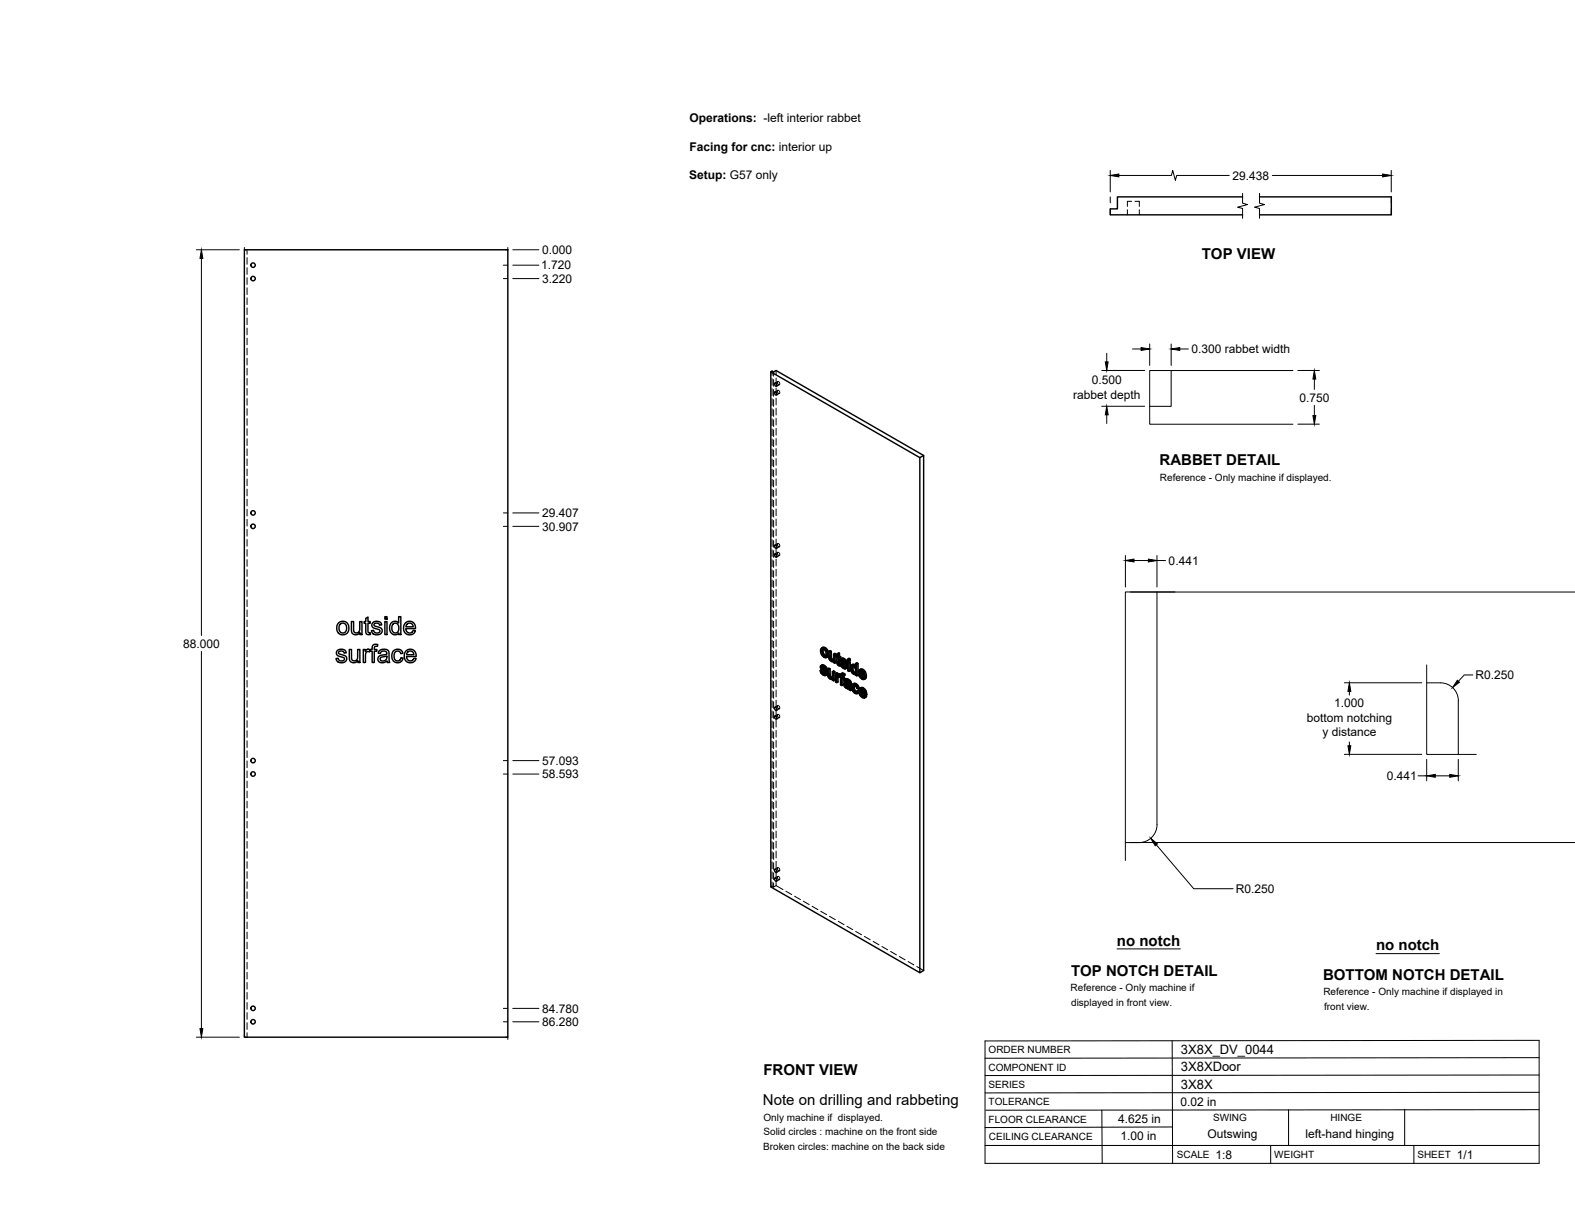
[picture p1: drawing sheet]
<svg xmlns="http://www.w3.org/2000/svg" width="559mm" height="432mm" viewBox="0 0 559 432" stroke-linecap="round" stroke-linejoin="round" font-family="sans-serif">
<!-- layer: Visible -->
<g fill="none" stroke="#000" stroke-width=".51">
<path d="M440.9 69.9h-44.4v4.2h-2.6v2.1h47M446.9 69.9h46.7v6.3h-46.7M86.7 88.6h93.5v279.4h-93.5zM273.5 131.9v182.8l52.8 30.4v-182.7M274.8 139.1l.6 .2 .2 .8-.6-.2zM274.8 136l.6 .2 .2 .8-.6-.2zM327.7 161.6l-1.4 .8-52.8-30.5 .4-.2 .6 .3 .9-.5 52.3 30.1v182.7l-1.4 .8M274.8 196.6l.6 .2 .2 .8-.6-.2zM274.8 193.5l.6 .2 .2 .8-.6-.2zM129.8 219.4l.8-.5v1.6h.7v.6h-.7v2.9l.2 .5h.5l.1 .6a1.14 1.14 0 0 1-1.3-.1 1.14 1.14 0 0 1-.3-1.2v-2.7h-.6v-.6h.6zM136.5 218.8h.8v.9h-.8zM119.7 230.8l.8-.4a1.7 1.7 0 0 1 2.4 1.2l-.8 .1a.96 .96 0 0 0-1-.8 .96 .96 0 0 0-.9 1l1 .4a1.53 1.53 0 0 1 1.8 1.8 2.03 2.03 0 0 1-2 1.1 2.03 2.03 0 0 1-1.8-1.5l.8-.1a1.08 1.08 0 0 0 1.1 1 1.08 1.08 0 0 0 1-1.1l-.4-.3a2.24 2.24 0 0 1-2.3-1.3z"/>
<path d="M120.2 220.9l.7-.4a2.33 2.33 0 0 1 2.9 2.8 2.33 2.33 0 0 1-3.7 1.3 2.88 2.88 0 0 1 .1-3.7zM120.6 221.5l.7-.4a1.73 1.73 0 0 1 1.7 1.8 1.73 1.73 0 0 1-1.7 1.7l-.3-.2a2.21 2.21 0 0 1-.4-2.9zM123.9 230.4h.8v2.6a1.15 1.15 0 0 0 1.2 1.5 1.15 1.15 0 0 0 1-1.6v-2.5h.8v4.7h-.7v-.7a1.65 1.65 0 0 1-2 .7 1.65 1.65 0 0 1-1.1-1.8zM124.7 220.5h.8v2.6a1.15 1.15 0 0 0 1.1 1.5 1.15 1.15 0 0 0 1-1.6v-2.5h.8v4.6h-.7v-.6a1.65 1.65 0 0 1-1.9 .7 1.65 1.65 0 0 1-1.1-1.8zM128.9 230.4h.7v.7a1.11 1.11 0 0 1 1.7-.5l.7-.2v-.4a1.31 1.31 0 0 1 .6-1.3 1.31 1.31 0 0 1 1.4 0l-.1 .6a.74 .74 0 0 0-1.1 .7v.4h.9v.7h-.9v4h-.8v-4h-.7v-.4l-.2 .6a.84 .84 0 0 0-.9-.1 .84 .84 0 0 0-.5 .8v3.1h-.8zM132.3 220.9l.8-.4a1.7 1.7 0 0 1 2.3 1.2l-.7 .1a.96 .96 0 0 0-1-.8 .96 .96 0 0 0-.9 .9l.6 .4a1.95 1.95 0 0 1 2.2 1.3 1.95 1.95 0 0 1-1.8 1.6 1.95 1.95 0 0 1-2-1.4l.7-.2a1.11 1.11 0 0 0 1.2 1 1.11 1.11 0 0 0 1-1l-.4-.3a2.21 2.21 0 0 1-2.4-1.3zM134.5 231a2.17 2.17 0 0 1 3.5 .4l.3 3.7h-.8l-.2-.6a1.76 1.76 0 0 1-1.9 .7 1.76 1.76 0 0 1-1.3-1.6v-.2a1.71 1.71 0 0 1 1.7-1l.4-.1a.72 .72 0 0 0 1-.6 .72 .72 0 0 0-.9-.7l-1 .2-.4 .7-.7-.1zM135 233.4l2.2-.7a1.3 1.3 0 0 1-.6 1.7 1.3 1.3 0 0 1-1.7-.6zM136.5 220.5h.8v4.6h-.8zM138.8 221a1.73 1.73 0 0 1 2.6 .1v-2.3h.8v6.3h-.7v-.5a1.89 1.89 0 0 1-2.3 .4 1.89 1.89 0 0 1-1-2.2zM139.4 221.5l.4-.3a1.76 1.76 0 0 1 1.7 1 1.76 1.76 0 0 1-.4 2l-.4 .3a1.77 1.77 0 0 1-1.7-1 1.77 1.77 0 0 1 .4-2zM139.6 231l.1-.1a1.93 1.93 0 0 1 3.2 .9l-.7 .1a1.29 1.29 0 0 0-1.7-.7 1.29 1.29 0 0 0-.7 1.7l.1 .7a1.18 1.18 0 0 0 1.3 .9 1.18 1.18 0 0 0 1-1.1l.8 .1-.3 .9a2.16 2.16 0 0 1-2.9 .4 2.16 2.16 0 0 1-.7-2.9z"/>
<path d="M143.9 220.9a2.13 2.13 0 0 1 2.5-.2 2.13 2.13 0 0 1 1 2.3h-3.4l.1 .7a1.29 1.29 0 0 0 1.3 .9 1.29 1.29 0 0 0 1.2-.9l.8 .1-.3 .6a2.32 2.32 0 0 1-3.2 .3 2.32 2.32 0 0 1-.4-3.2zM144 231a2.15 2.15 0 0 1 2.6-.4 2.15 2.15 0 0 1 1.1 2.3h-3.5l.2 .7a1.3 1.3 0 0 0 1.2 .9 1.3 1.3 0 0 0 1.2-.9l.8 .1-.3 .6a2.32 2.32 0 0 1-3.2 .3 2.32 2.32 0 0 1-.4-3.2zM144.4 221.4l1.3-.3a1.27 1.27 0 0 1 .9 1.3h-2.6zM144.7 231.4l.8-.4 .7 .1 .6 1.2h-2.5zM291 237.9l.7 1.4 .8 .4 .5-.1M291.2 236.2l.6-.3 .8 .3 .7 .6 .2 .7-.5 .3-.1-.6M291.6 231.2v-.5a.92 .92 0 0 1 1.1 0 .92 .92 0 0 1 .4 1l-.2 1-.6 .1M291.6 237.7l-.6 .2 .4 .2M291.6 238.7l.5 .4 .4-.3M291.7 237.3l1 1 .5-.3M291.8 237.9l-.4 .2 .1 .4 .6-.1M291.8 235.9l-.6 .4-.1 .6 1.6 2.1"/>
<path d="M291.8 236.6l-.3 .4 .5-.2M291.8 232.2l.5 .6 .5-.3M291.9 238l.8 .9M292 236.7l.6 .7M292 236.3l.5 .4 .5-.2M292 230.9l-.4 .3v.4l.2 .6 .4-.3M292 236.8l.6 .8 .4 .2M292 236.8h-.5M292.1 235.9l-.8 .3M292.1 230.4l.1 1.4 .8 .8M292.1 237l-.4 .3-.2-.3M292.3 230l.9 .9 .5-.2"/>
<path d="M292.4 236.1l-.4 .2-.4-.1M292.5 236.7l.4 .5 .4-.2M292.7 239l-.2 .2-.4-.1M292.7 238.3l.3 .4 .5-.3M292.8 229.8l-.5 .2-.8-.1M292.9 237.7l.7 1.2-.1 .4-.6 .4M293 238.7l.1 .5 .5-.3M293.1 239.2l-.1 .4 .5-.3M293.2 230.9l.4 1.4 .4-.3M293.4 233.1a1.7 1.7 0 0 1-2.2-1.6v-1.1l.3-.5 .9-.3 .7 .4 .7 .9 .2 1-.1 1-.7 .4M293.6 232.3l-.2 .8 .5-.2M293.6 237.3l.5 .3 .4-.3"/>
<path d="M294.1 231.1l.4 .3 .5-.3M294.1 237.6v2.2l.5-.2M294.1 239.8l.2 .4 .4-.2M294.5 231.4v2.2l.5-.3M294.5 233.6l.2 .4 .4-.3M294.7 234l.3 .3 .5-.3M295 234.3l.4 .1M295.4 234.4l.2-.1zM295.7 234.1l-.7-.6v-2.4l-.5-.3-.4 .3 .1 2.7 .8 .9h.8M295.7 232.1l.5 .2 .4-.2M295.8 238.6v3l.4-.3v-3l-.4-.3-.5 .3v1.8l-.3 .5 .2-.1M295.8 234.7v.4l.4 .2"/>
<path d="M295.8 234.7l-.2 .1M296.2 232.3v3l.4-.2v-3l-.4-.3-.5 .3v2.1M296.2 238.3l-.4 .3-.5-.3M296.6 233l.3 .2 .2 2.6 .7 .5 .4-.2M296.9 232.4l-.3 .2 .3 .2v-.8l.9-.3v1.1l.5 .2v.4l-.5 .3v-.4M297.3 239.9l-.4 .2v.5l.4-.2M297.3 239.3v-.4l-.4-.2-.5 .3v3l.5 .2M297.3 238.9l-.5 .3-.4-.2M297.4 239.9l-.1 2.1-.4 .2v-1.6M297.4 240l.5 .2M297.4 240l-.5 .1M297.4 239.4l.4 .4"/>
<path d="M297.4 232v1l.4-.2M297.4 233l.4 .3 .5-.3M297.6 239.1l-.8 .5v-.4M297.6 235.7l.2 .1M297.8 233.7v1.4l.3 .4M297.8 231.7l-.9 .3M297.8 233.7l-.4-.3v2.1l.5-.3M297.8 239.8v.4M297.8 239.9l-.1 .4M297.8 235.8l.1 .5M297.9 239.2l.3 .3M297.9 239.2l-.8 .2"/>
<path d="M297.9 235.4l-.5 .1M298.1 235.5l.7 1.4 .8 .4 .5-.1M298.1 235.5l-.6 .1M298.1 235.5h.1M298.1 235.7l-.3 .1M298.3 233.8l.6-.3 .7 .2 .6 .6 .4 .8-.5 .3-.1-.6M298.4 239.1l.9-.2 .5 .3-.1 .4-.4 .3 .1-.4M298.6 234.4h.5l1 1M298.7 235.3l-.6 .2 .4 .2M298.7 236.3l.5 .4 .4-.2M298.8 234.9l1 1 .5-.3M298.9 235.5l-.4 .2 .1 .4 .6-.1"/>
<path d="M298.9 233.5l-.6 .4-.1 .6 1.6 2.1M298.9 234.3l-.3 .4 .5-.3M298.9 238.8l-.6 .4-.1 .8-.4-.2 .4-.3M298.9 239.2l.5 .3 .4-.3M299 235.6l.8 .9M299.1 234.3l.6 .7M299.1 239.8l.5 .5v.4l-.4 .2v-.4M299.1 234l.6 .4 .4-.3M299.2 236.7l.4 .1M299.2 233.5l-.8 .3M299.3 234.6l-.5 .3-.2-.2M299.3 239.9l-.6-.3v.6l.4-.2"/>
<path d="M299.4 238.9l-.5 .3-.4-.1M299.6 233.7l-.5 .3-.4-.2M299.7 234.4l.3 .4 .4-.2M299.8 236.6l-.1 .2M299.8 235.9l.3 .4 .5-.3M300 235.3l.7 1.2-.1 .4-.6 .4M300.1 236.3l.1 .5 .5-.3M300.2 236.8l-.1 .4 .5-.3M300.8 235l.4 .2 .5-.2M300.8 233.8l.4 .3 .5-.3M301.2 234.1v.6l.5-.3v-.6l-.5-.2-.4 .2v.6l.4 .3M301.2 234.7l.5 .3v3l-.5 .2v-3"/>
<path d="M301.2 234.7l-.4 .3v3l.4 .2M302.1 236l.9-.3 .6 .3M302.4 236.5l.6 .1 .6 1-.1 1.1-.6 .1M302.4 238.3l.5 .5 .4-.2M302.4 236.5l-.2 .8M302.6 237l-.4 .3v.4l.2 .6 .4-.3M302.7 235.7l-.5 .2a2.01 2.01 0 0 0 1.3 3.4l.1-.1M302.7 236.5l.1 1.5 .7 .7M302.8 236.1l.4 .3M303.3 235.8l-.5 .3-.6-.2M303.6 235.4l.4 .3 .4-.3M303.6 239.2v.4l.4 .2"/>
<path d="M303.6 239.2l-.2 .1M304 235.7v4.1l.4-.2v-4.2l-.4-.2-.4 .2v1.5l-.4-.5 .4-.1M305.2 239.9l.6 .6 .4-.3M305.5 238.4l-.5 .2 1.5 .9-.6-1.2a.48 .48 0 0 0-.6-.2 .48 .48 0 0 0-.3 .5M305.5 238.1v.3l.8 .5M305.5 239.4l.9 .9M305.7 239.7l-.5 .2-.2-.9 1.9 1.2M305.8 237.8l.8 .9 .4-.3M306.2 237.5l-.4 .3-.9-.1M306.6 238.7l.3 1.3 .5-.2M274.8 254.1l.6 .2 .2 .8-.6-.2zM274.8 251l.6 .2 .2 .8-.6-.2z"/>
<path d="M294.3 240.2l.3 .3 .5-.2M294.6 240.5l.4 .1M295.3 240.4l-.7-.7-.1-2.4-.4-.2-.5 .2 .2 2.8 .7 .8h.9M295.4 240.9v.4l.4 .3M295.4 240.9l-.2 .1M297.8 240.2l.4 .2v2.6l.5 .2M298.7 240.2l.5 .3 .4-.2M299.1 240.9v2.1l-.4 .2v-2.6l.5 .3M299.6 242.4l.6-.3 .9 .3M299.7 241.1l.8-.3 1.3 .9 .4 3.1-.4 .2-.2-.4M299.9 242.9h.3a.74 .74 0 0 1 .8 .2 .74 .74 0 0 1 .1 .8l-.3 .1 .3-.1M300 243.5l.4 .4 .4-.3"/>
<path d="M300 242.8l-.2 .3M300.1 242.1l-.7 .5 .1 .8 .7 .8 1 .1 .1 .5 .5 .2M300.2 242.9l-.4 .2 .1 .3 .5-.1M300.3 242.9l.2 .5 .6 .4M300.3 241.6l-.4 .3a.75 .75 0 0 1 .8-.2 .75 .75 0 0 1 .5 .8v.3l-1.2-.4M300.3 241.6h.1M300.4 243.9l.4 .1M300.4 242.1l-.7 .2M300.5 240.8l-1 .5-.1 .2 .5 .4M300.6 241.3l.6 .4 .4-.3M301.1 241l-.5 .3-.6-.2M301.2 241.7l.3 .4 .4-.2"/>
<path d="M301.5 242.1l.1 .4 .4-.2M301.6 242.5v2.1l.5-.3M302.5 242.8l.7-.4 .6 .2 .7 .7 .3 .9-.4 .2-.4-.9M302.6 244l.2 1 .5-.2M302.8 245l.5 .6 .5-.3M303.1 243.8l-.5 .2 .1-.4a.65 .65 0 0 1 .7-.4 .65 .65 0 0 1 .5 .8l.5 .4M303.1 243.2l.1 1.4 .8 .8M303.2 242.4l-.5 .3a2.12 2.12 0 0 0 .5 3.2l.9 .2M303.4 242.9l.6 .6 .5-.2M303.8 242.6l-.4 .3-.7-.2M304 245.2l-.2 .5-.5-.1M304.7 245.4l-.6 .7 .6-.4"/>
<path d="M304.7 245.1l-.3-.1-.4 .2 .4 .3M305.4 246.5l.5 .6 .5-.3M305.6 244.9l-.5 .3 1.5 .8-.6-1.1a.5 .5 0 0 0-.5-.2 .5 .5 0 0 0-.4 .5M305.6 244.6v.3l.9 .5M305.7 245.9l.9 1M305.8 240.5l.4 .1M305.8 246.2l-.4 .3-.3-.9 2 1.1M305.9 244.3l.8 .9 .5-.2M305.9 247.1l.4 .1M306.3 244.1l-.4 .2-.9-.1M306.5 240.3l.4 .3 .5-.3M306.5 240.3l-.2 .2"/>
<path d="M306.6 246.8l.4 .4 .5-.3M306.6 246.8l-.2 .3M306.7 245.2l.4 1.4 .4-.3M306.8 240.1l-.3 .2M306.9 240l.5-.1v-.5l-.7-1.5-1-.6-.8 .4-.4 1.1 .6 1.5 1.1 .8 .5-.1 .2-.4M306.9 246.6l-.3 .2M307 240.1l.3 .4-.7 .5M307.1 246.6l.4-.2v-.7l-.8-1.3-.8-.5-.9 .3-.3 .7 .3 1.6 1.2 1.2 .5-.1 .3-.4M307.1 246.7l.3 .4-.7 .5M274.8 311.6l.6 .2 .2 .8-.6-.2zM274.8 308.5l.6 .2 .2 .8-.6-.2z"/>
<circle cx="89.8" cy="98.8" r=".79"/>
<circle cx="89.8" cy="94.1" r=".79"/>
<circle cx="89.8" cy="186.7" r=".79"/>
<circle cx="89.8" cy="182" r=".79"/>
<circle cx="89.8" cy="274.6" r=".79"/>
<circle cx="89.8" cy="269.9" r=".79"/>
<circle cx="89.8" cy="357.8" r=".79"/>
<circle cx="89.8" cy="362.5" r=".79"/>
</g>
<!-- layer: Hidden -->
<g fill="none" stroke="#000" stroke-width=".35">
<path d="M400 74.4v1.8M401.5 71.4h-1.5v1.8M402.7 71.4h1.5v1.8M404.2 74.4v1.8M87.7 88.6v1.6M87.7 91.4v2.4M87.7 95v2.3M87.7 98.5v2.4M87.7 102.1v2.4M87.7 105.7v2.4M87.7 109.3v2.3M87.7 112.8v2.4"/>
<path d="M87.7 116.4v2.4M87.7 120v2.3M87.7 123.5v2.4M87.7 127.1v2.4M87.7 130.7v2.4M87.7 134.3v2.3M87.7 137.8v2.4M273.9 131.7v1.5M273.9 134.3v2.4M273.9 137.9v2.4M274.5 132v1.5M274.5 134.7v2.3"/>
<path d="M274.5 138.2v2.4M275.4 131.5v1.4M275.4 134.1v2.4M275.4 137.7v2.4M275.8 138.5a.58 .58 0 0 1 .8 .4 .58 .58 0 0 1-.3 .7l-.5-.5zM275.8 135.4a.58 .58 0 0 1 .8 .3 .58 .58 0 0 1-.3 .8l-.5-.5zM275.9 138.5l-1 .6M275.9 135.4l-1 .6M276.5 139.6l-1 .6M276.5 136.5l-1 .6M87.7 141.4v2.4M87.7 145v2.4"/>
<path d="M87.7 148.5v2.4M87.7 152.1v2.4M87.7 155.7v2.4M87.7 159.3v2.3M273.9 141.5v2.4M273.9 145.1v2.3M273.9 148.6v2.4M273.9 152.2v2.4M273.9 155.8v2.4M273.9 159.3v2.4M274.5 141.8v2.4M274.5 145.4v2.3"/>
<path d="M274.5 148.9v2.4M274.5 152.5v2.4M274.5 156.1v2.4M274.5 159.7v2.3M275.4 141.3v2.4M275.4 144.8v2.4M275.4 148.4v2.4M275.4 152v2.4M275.4 155.6v2.3M275.4 159.1v2.4M87.7 162.8v2.4M87.7 166.4v2.4"/>
<path d="M87.7 170v2.4M87.7 173.5v2.4M87.7 177.1v2.4M273.9 162.9v2.4M273.9 166.5v2.4M273.9 170.1v2.3M273.9 173.6v2.4M273.9 177.2v2.4M274.5 163.2v2.4M274.5 166.8v2.4M274.5 170.4v2.4M274.5 173.9v2.4"/>
<path d="M274.5 177.5v2.4M275.4 162.7v2.4M275.4 166.3v2.4M275.4 169.9v2.3M275.4 173.4v2.4M275.4 177v2.4M87.7 180.7v2.4M87.7 184.3v2.3M87.7 187.8v2.4M87.7 191.4v2.4M87.7 195v2.4M87.7 198.5v2.4"/>
<path d="M273.9 180.8v2.4M273.9 184.3v2.4M273.9 187.9v2.4M273.9 191.5v2.4M273.9 195.1v2.3M273.9 198.6v2.4M274.5 181.1v2.4M274.5 184.7v2.3M274.5 188.2v2.4M274.5 191.8v2.4M274.5 195.4v2.4M274.5 198.9v2.4"/>
<path d="M275.4 180.6v2.3M275.4 184.2v2.3M275.4 187.7v2.4M275.4 191.3v2.4M275.4 194.9v2.3M275.4 198.4v2.4M275.8 196a.58 .58 0 0 1 .8 .3 .58 .58 0 0 1-.3 .8l-.5-.5zM275.8 192.9a.58 .58 0 0 1 .8 .3 .58 .58 0 0 1-.3 .8l-.5-.5zM275.9 196l-1 .6M275.9 192.9l-1 .5M276.5 197.1l-1 .6M276.5 194l-1 .5"/>
<path d="M87.7 202.1v2.4M87.7 205.7v2.4M87.7 209.3v2.3M87.7 212.8v2.4M87.7 216.4v2.4M87.7 220v2.4M273.9 202.2v2.4M273.9 205.8v2.4M273.9 209.4v2.3M273.9 212.9v2.4M273.9 216.5v2.4M274.5 202.5v2.4"/>
<path d="M274.5 206.1v2.4M274.5 209.7v2.3M274.5 213.2v2.4M274.5 216.8v2.4M275.4 202v2.4M275.4 205.6v2.4M275.4 209.1v2.4M275.4 212.7v2.4M275.4 216.3v2.4M275.4 219.9v2.4M87.7 223.6v2.3M87.7 227.1v2.4"/>
<path d="M87.7 230.7v2.4M87.7 234.3v2.3M87.7 237.8v2.4M273.9 220.1v2.3M273.9 223.6v2.4M273.9 227.2v2.4M273.9 230.8v2.4M273.9 234.4v2.3M273.9 237.9v2.4M274.5 220.4v2.4M274.5 223.9v2.4M274.5 227.5v2.4"/>
<path d="M274.5 231.1v2.4M274.5 234.7v2.3M274.5 238.2v2.4M275.4 223.4v2.4M275.4 227v2.4M275.4 230.6v2.4M275.4 234.1v2.4M275.4 237.7v2.4M291.4 237.7l.4 .9M291.5 236.4l-.5 .2M291.6 236.1l-.5 .2M291.6 230.7l-.5 .2"/>
<path d="M291.6 237.7l.3 .3M291.6 236.9l-.5 .2M291.7 235.9l-.2 .7 .7 1a1.11 1.11 0 0 1 .9 1.3h-.4l.4-.2M291.8 238.6l.7 .7 .8 .1M291.8 238.6l-.5 .2M291.8 237.8v.1M291.9 237.3l-.5 .3M291.9 232l.9 .9 .9 .1M291.9 236.6h-.1M291.9 232l-.4 .3M292 229.7l-.4 .8 .3 1.5M292 236.4l-.4 .2"/>
<path d="M292.2 230.2l-.1 .2M292.2 230.2l.7 .1 .6 1v.9l-.5 .4M292.2 230.2l-.4 .2M292.5 236.5l-.5 .2a.33 .33 0 0 1 .2-.4 .33 .33 0 0 1 .4 .3l.5 .7 .4 .2M292.5 239.3l-.4 .2M292.6 237.4l.3 .3M292.8 232.9l-.5 .3M292.8 230.2l-.5 .3M292.9 236.9l-.5 .2M293 239l-.4 .2M293 238.4l-.5 .2M293.1 237.3l-.5 .3"/>
<path d="M293.1 239.5l-.5 .2M293.3 232.5l-.4 .3M293.3 230.8l-.4 .3M293.4 233.1l-.4 .3M293.6 231.8l-.5 .3M294.1 237.1v2.1l.2 .9 .7 .6 .8-.1v.5l.4 .2M294.1 239.4l-.4 .3M294.3 239.9l-.5 .3M294.5 230.8l.1 2.8 .8 .8h.8v.4l.4 .3M294.5 233.2l-.4 .3M294.7 233.7l-.5 .2M295 234.1l-.5 .2"/>
<path d="M295.4 234.4l-.4 .3M295.8 238l-.1 2-.4 .4M296 234.1l-.4 .3M296.1 234l-.5 .3 .3-.2M296.2 231.8v2l-.5 .3M296.2 234.8l-.4 .3M296.2 234.4l-.4 .3 .3-.2M296.9 238.7v3l.4 .3M297.1 232.3l-.2 .1M297.3 239.4l-.5 .2M297.4 231.8v.7l-.3-.2v.4l.3 .2v2.2l.2 .5 .7 .5-.2-.6M297.4 232.5l-.8 .5v-.4"/>
<path d="M297.4 232.9l-.5 .3M297.4 239.8l-.1 .1M297.5 235.3l-.5 .2M297.5 239.2l-.2 .1M297.6 239.6l-.5 .3M297.6 235.6l-.4 .3M297.8 239.7l-.4 .2 .3-.3 .5 .4 .1-.3 .4 .4v2.6l.4 .3M297.8 233.2l-.4 .2M298 235.9l-.4 .3M298.3 233.4l-.5-.2v.5M298.3 239.6l-.5 .2M298.3 239.5h-.1"/>
<path d="M298.3 239.9l-.5 .3 .4-.2M298.3 239.7l-.5 .2M298.3 235.6l-.2 .1M298.3 236.1h-.1M298.5 235.3l.4 .9M298.6 234l-.4 .3M298.7 239.7l-.5 .3M298.7 233.7l-.5 .2M298.7 235.3l.3 .3M298.7 234.5l-.4 .2M298.7 239l-.4 .2M298.8 233.6l-.2 .6 .7 1a1.13 1.13 0 0 1 .9 1.3h-.4l.4-.2"/>
<path d="M298.8 238.8l-.1 .9-.5-.2M298.9 236.2l.9 .8h.6M298.9 236.2l-.5 .3M299 235.4l-.1 .1M299 234.9l-.5 .3M299 234.2l-.1 .1M299.1 234.3a.33 .33 0 0 1 .2-.4 .33 .33 0 0 1 .4 .3l.5 .8 .4 .1M299.1 234l-.4 .3M299.2 234l-.5 .3M299.2 239.4l-.5 .2M299.5 239.4l-.5 .3M299.6 234.1l-.5 .3"/>
<path d="M299.6 236.9l-.4 .2M299.7 235l.3 .3M299.7 239.6l-.5-.2-.1 .4M300 234.5l-.4 .2M300.1 236.6l-.4 .2M300.1 236l-.4 .2M300.2 235l-.5 .2M300.2 237.1l-.5 .2M301.2 234.7v3l.5 .3M301.2 233.6v.5l.5 .3M301.2 237.7l-.4 .3M301.2 234.1l-.4 .3"/>
<path d="M302.2 236.8l-.5 .2M302.3 236l-.4 .3M302.3 237.7l-.4 .2M302.5 235.8l-.3 .6v.9a1.48 1.48 0 0 0 1.8 1.7v.3l.4 .3M302.7 238.5l-.4 .2M302.8 236.3l-.1 .2M302.8 236.3l.7 .1 .5 1-.1 1.1-.4 .2M302.8 236.3l-.4 .2M302.9 236.2l-.5 .3M303.3 239l-.4 .2M303.3 236.3l-.4 .2M303.7 236.2l-.1 .1"/>
<path d="M303.8 236.9l-.4 .2M303.8 238.6l-.4 .2M304 235.2v1.4l-.4-.6M304 236.6l-.4 .3M304 239l-.4 .2M304 239.3l-.4 .3M304 237.9l-.4 .2M305 238.4l-.5 .3M305.3 237.4l-.3 1 .3 1.3 .9 1 .9 .1M305.3 239.7l-.4 .3M305.4 238.8l-.4 .2M305.5 239.4l-.1-.6 2 1.1"/>
<path d="M305.7 237.9l-.2 .2M305.7 237.9l.8 .3 .4 1-.6-.3M305.7 237.9l-.5 .2M306.2 237.9l-.4 .3M306.7 238.5l-.4 .3M306.9 239.2l-.4 .3M87.7 241.4v2.4M87.7 245v2.4M87.7 248.6v2.3M87.7 252.1v2.4M87.7 255.7v2.4M87.7 259.3v2.3"/>
<path d="M273.9 241.5v2.4M273.9 245.1v2.4M273.9 248.6v2.4M273.9 252.2v2.4M273.9 255.8v2.4M273.9 259.4v2.3M274.5 241.8v2.4M274.5 245.4v2.4M274.5 249v2.3M274.5 252.5v2.4M274.5 256.1v2.4M274.5 259.7v2.3"/>
<path d="M275.4 241.3v2.4M275.4 244.9v2.3M275.4 248.4v2.4M275.4 252v2.4M275.4 255.6v2.4M275.4 259.1v2.4M275.8 253.5a.56 .56 0 0 1 .8 .3 .56 .56 0 0 1-.3 .8l-.5-.5zM275.8 250.4a.56 .56 0 0 1 .8 .3 .56 .56 0 0 1-.3 .8l-.5-.5zM275.9 253.5l-1 .6M275.9 250.4l-1 .6M276.5 254.6l-1 .6M276.5 251.5l-1 .6"/>
<path d="M294.6 240.3l-.5 .3M295 240.7l-.5 .2M295.4 240.4l-.2 .1M295.6 240.3l-.5 .3M295.7 240.2l-.5 .3M295.8 241.1l-.4 .2M295.8 240.6l-.4 .3M296.9 241.7l-.5 .3M298.7 242.7l-.5 .3M298.7 240.1l-.5 .3M299.1 240.4l-.4 .2M299.6 240.7l-.5-.3v.5"/>
<path d="M299.8 242.6l-.4 .2M299.9 241.3l-.5 .2M299.9 242.3l-.5 .2M300 242.1l-.2 .5 .2 .8 .9 .7h.8l.1 .4M300 243.4l-.4 .2M300.1 240.9l-.5 .2M300.1 240.9l-.2 .4 .5 .1a.98 .98 0 0 1 1.2 1.1l-.5-.1M300.2 242.9l.4-.3a.75 .75 0 0 1 .8 .2 .75 .75 0 0 1 .1 .8l-.4 .2M300.4 242.6l-.4 .2 .3-.1M300.5 242.6l-.4 .2M300.5 241.3l-.4 .2M300.7 244l-.5 .2"/>
<path d="M301 241.4l-.5 .3M301.2 244.2l-.5 .2M301.3 243.8l-.2 .1M301.5 241.9l-.4 .2M301.5 243.6l-.5 .4M301.6 242.9l-.4 .3M301.6 242.5l-.4 .3M301.6 242.4l-.4 .3M301.7 244.1l-.5 .2M301.8 244.5l.4 .3M301.8 244.5l-.5 .3M302.6 243.5l-.4 .3"/>
<path d="M302.7 242.7l-.4 .3M302.9 244.9l-.4 .2M303 242.5l-.4 .8 .3 1.6 .8 .8 .8 .2M303.1 243.2a.78 .78 0 0 1 1-.1 .78 .78 0 0 1 .3 .9l.4 .2M303.3 243l-.5 .3M303.8 245.7l-.4 .3M303.8 243l-.4 .3M304 245.4h.2M304.2 243.4l-.5 .3M304.2 245.4l-.4 .3M304.4 244l-.4 .2M304.4 245l-.2 .4"/>
<path d="M304.7 245.1l.2 .2-.2 .4M304.9 245.3l-.2 .1M305.1 245l-.4 .2M305.5 244l-.4 .8 .4 1.5 .8 .9 .9 .2M305.5 246.3l-.5 .2M305.6 245.3l-.5 .3M305.7 245.9l-.1-.6 1.9 1.1M305.8 244.4l-.2 .2M305.8 244.4l.8 .3 .4 1.1-.5-.4M305.8 244.4l-.4 .3M306.2 240.7l-.4 .2M306.3 244.5l-.4 .3"/>
<path d="M306.3 247.2l-.4 .3M306.4 240.3h.2M306.6 246.9h.2M306.7 240.3l-.4 .2 .3-.2M306.8 246.9l-.4 .2M306.9 245.1l-.5 .3M306.9 240l-.1 .1M307 240.8l-.5 .3M307 240.1l-.4 .2M307 245.8l-.4 .2M307 246.6h-.1M307.1 247.4l-.5 .3"/>
<path d="M307.1 246.7l-.3 .2M87.7 262.8v2.4M87.7 266.4v2.4M87.7 270v2.4M87.7 273.6v2.3M87.7 277.1v2.4M273.9 262.9v2.4M273.9 266.5v2.4M273.9 270.1v2.4M273.9 273.6v2.4M273.9 277.2v2.4M274.5 263.2v2.4"/>
<path d="M274.5 266.8v2.4M274.5 270.4v2.4M274.5 274v2.3M274.5 277.5v2.4M275.4 262.7v2.4M275.4 266.3v2.4M275.4 269.9v2.3M275.4 273.4v2.4M275.4 277v2.4M87.7 280.7v2.4M87.7 284.3v2.4M87.7 287.8v2.4"/>
<path d="M87.7 291.4v2.4M87.7 295v2.4M87.7 298.6v2.3M273.9 280.8v2.4M273.9 284.4v2.3M273.9 287.9v2.4M273.9 291.5v2.4M273.9 295.1v2.4M273.9 298.7v2.3M274.5 281.1v2.4M274.5 284.7v2.4M274.5 288.2v2.4"/>
<path d="M274.5 291.8v2.4M274.5 295.4v2.4M274.5 299v2.3M275.4 280.6v2.4M275.4 284.2v2.3M275.4 287.7v2.4M275.4 291.3v2.4M275.4 294.9v2.3M275.4 298.5v2.3M87.7 302.1v2.4M87.7 305.7v2.4M87.7 309.3v2.4"/>
<path d="M87.7 312.8v2.4M87.7 316.4v2.4M87.7 320v2.4M273.9 314.4l.6 .3M273.9 302.2v2.4M273.9 305.8v2.4M273.9 309.4v2.3M273.9 312.9v1.5M273.9 314.4l-.4 .3M274.5 302.5v2.4M274.5 306.1v2.4M274.5 309.7v2.4"/>
<path d="M274.5 313.2v1.5M275.4 314.2l-.9 .5M275.4 302v2.4M275.4 305.6v2.4M275.4 309.2v2.3M275.4 312.7v1.5M275.4 314.2l2.4 1.4M275.8 311a.58 .58 0 0 1 .8 .3 .58 .58 0 0 1-.3 .8l-.5-.5zM275.8 307.9a.56 .56 0 0 1 .8 .3 .56 .56 0 0 1-.3 .7l-.5-.4zM275.9 311l-1 .6M275.9 307.8l-1 .6M276.5 312.1l-1 .6"/>
<path d="M276.5 308.9l-1 .6M278.8 316.2l2.1 1.2M281.9 318l2.1 1.2M285 319.8l2.1 1.2M87.7 323.6v2.3M87.7 327.1v2.4M87.7 330.7v2.4M87.7 334.3v2.4M87.7 337.8v2.4M288.1 321.5l2.1 1.2M291.2 323.3l2.1 1.2M294.3 325.1l2.1 1.2"/>
<path d="M297.4 326.9l2.1 1.2M300.5 328.7l2.1 1.2M303.6 330.5l2.1 1.2M306.7 332.3l2.1 1.1M309.8 334l2 1.2M312.9 335.8l2 1.2M316 337.6l2.1 1.2M319.1 339.4l2 1.2M87.7 341.4v2.4M87.7 345v2.4M87.7 348.6v2.3M87.7 352.1v2.4"/>
<path d="M87.7 355.7v2.4M87.7 359.3v2.4M322.2 341.2l2 1.1M325.3 342.9l2.4 1.4M87.7 362.9v2.3M87.7 366.4v1.6"/>
</g>
<!-- layer: Reference -->
<g fill="none" stroke="#000" stroke-width=".35">
<path d="M393.9 69.9v2.1M393.9 74.1v2.1M493.6 69.9v2.1M493.6 74.1v2.1M86.7 87.8v.8h.8M178.6 94.1h1.6M178.6 98.8h1.6M180.2 87.8v.8h-.8M415.5 131.5v12.7h-7.6M458.7 131.5h-50.8v19h50.8M178.6 182h1.6M178.6 186.8h1.6"/>
<path d="M410.5 210v82.6a6.4 6.4 0 0 1-6.4 6.4h-4.8M416.9 210h-17.6v95.3M506.2 235.9v31.8h17.6M506.2 242.3a13 13 0 0 1 7.8 .7 6.3 6.3 0 0 1 3.4 5.6v19.1M178.6 269.9h1.6M178.6 274.6h1.6M178.6 357.8h1.6M86.7 367.2v.8h.8M178.6 362.5h1.6M179.4 368h.8v.8"/>
</g>
<!-- layer: Hidden Narrow -->
<path d="M292.5 237.9l-.4 .3M294.1 239l-.5 .2M294.5 232.7l-.4 .3M295.8 239.7l-.5 .2M296.2 233.4l-.5 .3M297.4 234.6l-.5 .3M298.7 239.4l-.5 .3M299.1 239.7h.1M299.7 235.5l-.5 .3M300.9 242.7l-.4 .3M301.6 243.1l-.4 .3" fill="none" stroke="#000" stroke-width=".35"/>
<!-- layer: Visible Narrow -->
<path d="M292.5 237.4l-.4 .2M294.5 239l-.4 .3M295 232.8l-.5 .2M297.8 234.9l-.4 .3M299.1 239.7l-.4 .3M299.6 235l-.4 .2M300.8 242.3l-.4 .2M302.1 242.7l-.5 .3M302.1 243.4l-.5 .3" fill="none" stroke="#000" stroke-width=".35"/>
<!-- layer: Titleblock -->
<g fill="none" stroke="#000" stroke-width=".36">
<path d="M349.5 369.3l196.6-.2v43.7h-196.6zM415.9 369.3l.1 43.5M546.1 375.3l-196.6 .2M390.9 393.9l.2 18.9M416 399.9l-66.5 .2M457.2 393.7v12.7M498.4 393.6v12.7M546.1 393.7l-196.3 .2M546.1 387.6l-196.6 .2M546.1 381.4l-196.6 .2M349.5 406.4h196.6M450.8 406.4v6.4"/>
<path d="M501.6 406.4v6.4"/>
</g>
<!-- layer: FD_Dimensions -->
<g fill="none" stroke="#000" stroke-width=".35">
<path d="M393.9 60.5v7.6M397 62.3h18.6l.5-1.8 .9 3.5 .5-1.7h18.6M451.4 62.3h39.2M493.6 60.5v7.6M69.7 88.6h15.2M71.5 91.7v133.8M181.9 88.6h9.3M181.9 94.1h9.3M181.9 98.8h9.3M390.9 131.4h15.2M392.7 125.3v3.1M401.8 123.8h3.1"/>
<path d="M407.9 122v7.7M415.5 122v7.7M418.6 123.8h3M460.5 131.4h7.6M466.3 134.5v3.7M390.9 144.1h15.2M392.7 147.2v3M460.5 150.5h7.6M466.3 143.8v3.6M181.9 182h9.3M181.9 186.8h9.3M399.3 197.1v11.2"/>
<path d="M402.3 198.9h5.1M410.5 197.1v11.2M410.5 198.9h3M401.1 210.1h157.7M71.5 231.1v133.9M522.6 239.5h-3.1l-2.1 2.2M477 242.3h27.4M478.7 245.3v1.3M181.9 269.9h9.3M181.9 274.6h9.3M477 267.7h27.4M478.7 263.3v1.3"/>
<path d="M503.1 275.3h3.1M506.2 269.4v7.7M509.2 275.3h5.1M517.4 269.4v7.7M401.1 298.9h157.7M410.3 299.7l13.2 15.6h14M181.9 357.8h9.3M69.7 368h15.2M181.9 362.5h9.3"/>
</g>
<g fill="#000" stroke="#000" stroke-width=".35">
<path d="M393.9 62.3l3.1-.6v1.1zM490.6 61.7l3 .6-3 .5zM71.5 88.6l.5 3.1h-1zM392.2 128.4h1l-.5 3zM404.9 123.3l3 .5-3 .5zM415.5 123.8l3.1-.5v1zM466.3 131.4l.5 3.1h-1zM392.7 144.1l.5 3.1h-1zM465.8 147.4h1l-.5 3.1zM399.3 198.9l3-.5v1zM407.4 198.4l3.1 .5-3.1 .5zM478.7 242.3l.6 3h-1.1z"/>
<path d="M517.1 241.4l.7 .7-2.4 1.8zM478.2 264.6h1.1l-.6 3.1zM506.2 275.3l3-.5v1zM514.3 274.8l3.1 .5-3.1 .5zM408.3 297.4l2.3 2-.7 .7zM71 365h1l-.5 3z"/>
</g>
<!-- layer: Break Lines -->
<path d="M440.9 68.6v3.5l1.7 .5-3.5 .9 1.8 .5v3.5M446.9 68.6v3.5l1.7 .5-3.5 .9 1.8 .5v3.5" fill="none" stroke="#000" stroke-width=".35"/>
<!-- layer: Notes -->
<path d="M396.3 336.7h22.5M488.2 338.3h22.5" fill="none" stroke="#000" stroke-width=".35"/>
<g font-size="5.3">
<text x="426.4" y="92.1">TOP VIEW</text>
<text x="411.4" y="165.1">RABBET DETAIL</text>
<text x="396.3" y="335.5">no notch</text>
<text x="488.2" y="337.2">no notch</text>
<text x="380" y="346.1">TOP NOTCH DETAIL</text>
<text x="469.4" y="347.5">BOTTOM NOTCH DETAIL</text>
<text x="270.9" y="381.4">FRONT VIEW</text>
<text x="270.7" y="392.2">Note on drilling and rabbeting</text>
</g>
<g font-size="4.6">
<text x="419" y="373.8">3X8X_DV_0044</text>
<text x="419" y="380.1">3X8XDoor</text>
<text x="419" y="386.2">3X8X</text>
</g>
<g font-size="4.3">
<text x="244.6" y="43.2">Operations: -left interior rabbet</text>
<text x="244.6" y="53.4">Facing for cnc: interior up</text>
<text x="244.5" y="63.6">Setup: G57 only</text>
<text x="437.3" y="63.7">29.438</text>
<text x="192" y="95.6">1.720</text>
<text x="192.3" y="90.1">0.000</text>
<text x="192.3" y="100.3">3.220</text>
<text x="422.7" y="125.3">0.300 rabbet width</text>
<text x="387.3" y="136.4">0.500</text>
<text x="380.7" y="141.5">rabbet depth</text>
<text x="461" y="142.5">0.750</text>
<text x="192.3" y="183.5">29.407</text>
<text x="192.3" y="188.2">30.907</text>
<text x="414.6" y="200.4">0.441</text>
<text x="65" y="229.8">88.000</text>
<text x="523.5" y="241">R0.250</text>
<text x="473.3" y="251">1.000</text>
<text x="463.6" y="256">bottom notching</text>
<text x="469.2" y="261.1">y distance</text>
<text x="192.3" y="271.4">57.093</text>
<text x="192.3" y="276.1">58.593</text>
<text x="492" y="276.8">0.441</text>
<text x="438.4" y="316.8">R0.250</text>
<text x="192.3" y="359.3">84.780</text>
<text x="192.3" y="364">86.280</text>
<text x="418.8" y="392.4">0.02 in</text>
<text x="396.7" y="398.3">4.625 in</text>
<text x="397.5" y="404.3">1.00 in</text>
<text x="428.4" y="403.6">Outswing</text>
<text x="463.1" y="403.8">left-hand hinging</text>
<text x="431.3" y="411.1">1:8</text>
<text x="516.9" y="411.1">1/1</text>
</g>
<g font-size="3.5">
<text x="411.5" y="170.7">Reference - Only machine if displayed.</text>
<text x="379.9" y="351.7">Reference - Only machine if</text>
<text x="469.5" y="353.1">Reference - Only machine if displayed in</text>
<text x="380" y="356.8">displayed in front view.</text>
<text x="469.8" y="358.2">front view.</text>
<text x="350.8" y="373.6">ORDER NUMBER</text>
<text x="350.8" y="379.9">COMPONENT ID</text>
<text x="350.8" y="386.1">SERIES</text>
<text x="350.8" y="392.2">TOLERANCE</text>
<text x="270.9" y="397.7">Only machine if displayed.</text>
<text x="350.8" y="398.4">FLOOR CLEARANCE</text>
<text x="430.4" y="397.8">SWING</text>
<text x="472" y="397.7">HINGE</text>
<text x="270.8" y="407.9">Broken circles: machine on the back side</text>
<text x="270.9" y="402.8">Solid circles : machine on the front side</text>
<text x="350.8" y="404.4">CEILING CLEARANCE</text>
<text x="417.5" y="410.9">SCALE</text>
<text x="452.1" y="410.9">WEIGHT</text>
<text x="502.9" y="410.9">SHEET</text>
</g>
</svg>
